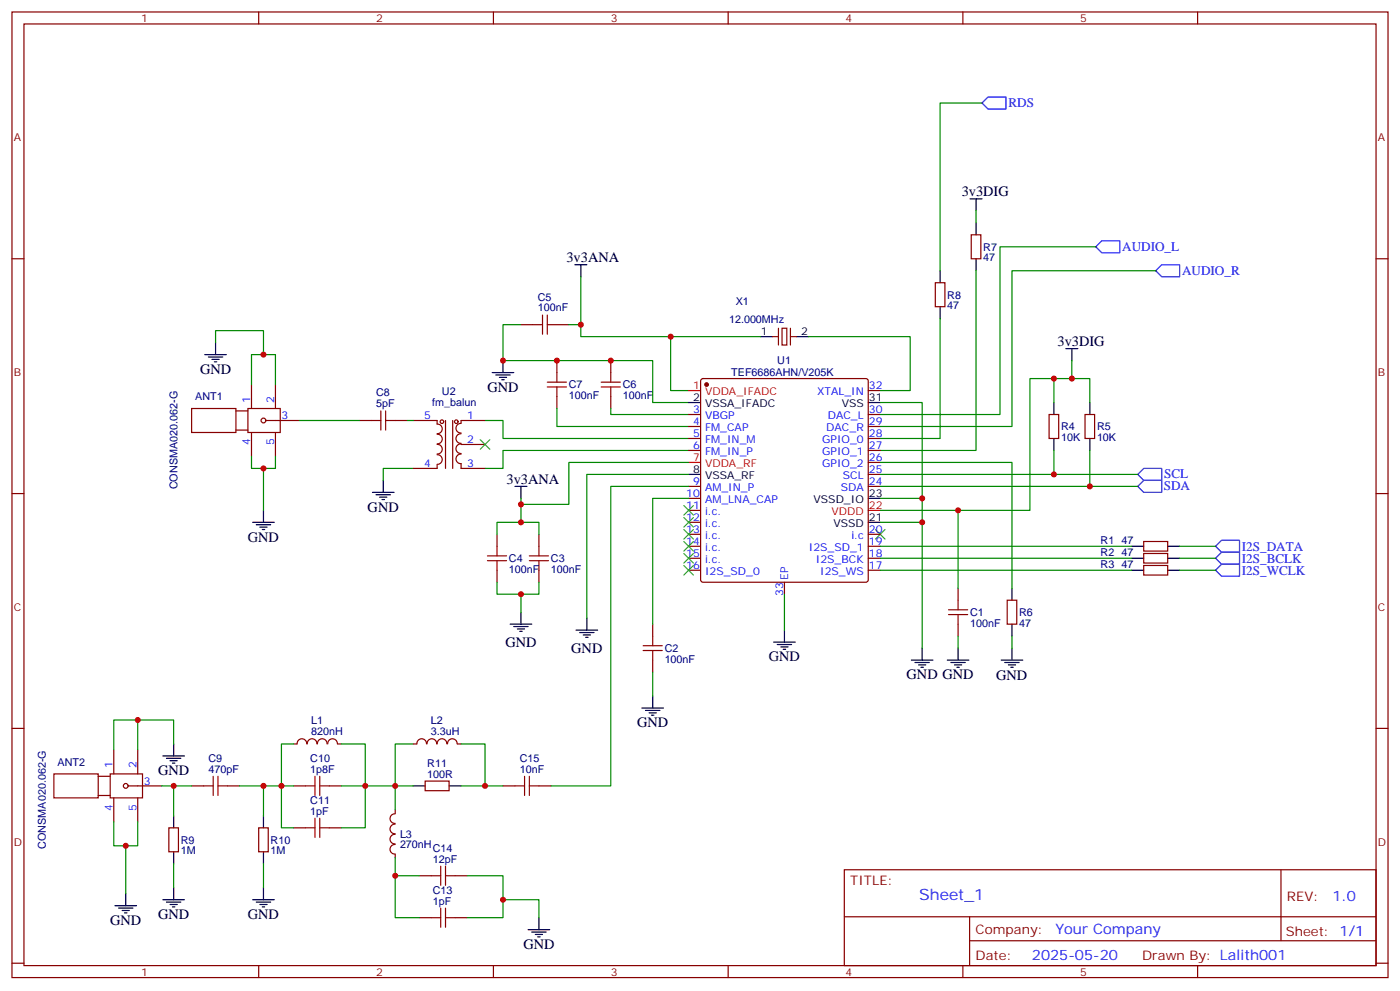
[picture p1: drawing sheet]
<svg xmlns="http://www.w3.org/2000/svg" width="412mm" height="292mm" viewBox="0 0 412 292" stroke-linecap="round" stroke-linejoin="round" font-family="sans-serif">
<g fill="none" stroke="#870000" stroke-width=".35">
<path d="M3.5 3.5h405.4v284.4h-405.4zM7.1 7.1h398.2v277.2h-398.2zM76.2 3.5v3.6M145.3 3.5v3.6M214.5 3.5v3.6M283.6 3.5v3.6M352.8 3.5v3.6M3.5 76.2h3.6M286.1 69.1h2.8v7.1h-2.8zM405.3 76.2h3.6M153.5 95.6h3.5M164 95.6h3.6"/>
<path d="M230.4 96.7h1.4v4.9h-1.4zM275.5 83.3h2.8v7h-2.8zM74.1 113.2v7.1M81.1 113.2v7.1M164 106.2v3.5M164 116.8v3.5M179.9 106.2v3.5M179.9 116.8v3.5M206.6 111.7l.5-.2h48l.5 .2 .2 .5v58.5l-.3 .5-.4 .2h-48l-.5-.2-.2-.5v-58.5zM255.8 115h3.5M56.4 120.3h13.1v7.1h-13.1zM69.5 126.6h3.5"/>
<path d="M69.5 121h3.5M73 120.3h9.5v7.1h-9.5zM74.1 127.4v7M78.3 123.8h9.9M81.1 127.4v7M105.8 123.8h3.6M116.4 123.8h3.5M121.7 123.8h7.1v1.1M128.8 124.9a1.41 1.41 0 0 1 1.5 1.4 1.41 1.41 0 0 1-1.5 1.4M128.8 133.9a1.41 1.41 0 0 1 1.5 1.4 1.41 1.41 0 0 1-1.5 1.4M128.8 136.9v1h-7.1M128.8 130.9a1.41 1.41 0 0 1 1.5 1.4 1.41 1.41 0 0 1-1.5 1.4"/>
<path d="M128.8 127.9a1.41 1.41 0 0 1 1.5 1.4 1.41 1.41 0 0 1-1.5 1.4M131.2 123.8v14.1M133.3 123.8v14.1M135.8 127.7a1.41 1.41 0 0 0-1.5 1.4 1.41 1.41 0 0 0 1.5 1.4M135.8 130.7a1.41 1.41 0 0 0-1.5 1.4 1.41 1.41 0 0 0 1.5 1.4M135.8 130.9h7.1M135.8 124.7a1.41 1.41 0 0 0-1.5 1.4 1.41 1.41 0 0 0 1.5 1.4M135.8 133.7a1.41 1.41 0 0 0-1.5 1.4 1.41 1.41 0 0 0 1.5 1.4v1.4h7.1M142.9 123.8h-7.1v.7M202.8 122.1h3.6M202.8 125.6h3.6M202.8 129.1h3.6"/>
<path d="M202.8 132.6h3.6M255.8 122.1h3.5M255.8 125.6h3.5M255.8 129.1h3.5M255.8 132.6h3.5M255.8 136.2h3.5M255.8 139.7h3.5M309 122.1h2.9v7h-2.9zM319.6 122.1h2.8v7h-2.8zM3.5 145.3h3.6M146.4 157.3v3.6M158.7 157.3v3.6"/>
<path d="M202.8 143.2h3.6M202.8 157.3h3.6M202.8 153.8h3.6M202.8 150.3h3.6M202.8 146.8h3.6M255.8 143.2h3.5M255.8 157.3h3.5M336.9 159.5h7.1v2.8h-7.1zM405.3 145.3h3.6M146.4 167.9v3.5M158.7 167.9v3.5M202.8 160.9h3.6"/>
<path d="M202.8 164.4h3.6M202.8 167.9h3.6M231.1 171.4v3.6M255.8 160.9h3.5M255.8 164.4h3.5M255.8 167.9h3.5M282.2 173.2v3.5M296.7 176.7h2.8v7.1h-2.8zM336.9 163h7.1v2.8h-7.1zM336.9 166.5h7.1v2.8h-7.1zM192.3 183.8v3.5M192.3 194.4v3.5"/>
<path d="M282.2 183.8v3.5M3.5 214.5h3.6M86.4 219.1h1.1M87.5 219.1a1.41 1.41 0 0 1 1.4-1.6 1.41 1.41 0 0 1 1.4 1.6M90.5 219a1.41 1.41 0 0 1 1.4-1.5 1.41 1.41 0 0 1 1.4 1.6M93.5 219a1.41 1.41 0 0 1 1.4-1.5 1.41 1.41 0 0 1 1.4 1.6M96.6 219.1a1.41 1.41 0 0 1 1.4-1.6 1.41 1.41 0 0 1 1.4 1.6M99.5 219.1h1M121.7 219.1h1.1M122.8 219.1a1.41 1.41 0 0 1 1.4-1.6 1.41 1.41 0 0 1 1.4 1.6M125.8 219a1.41 1.41 0 0 1 1.4-1.5 1.41 1.41 0 0 1 1.4 1.6M128.8 219a1.41 1.41 0 0 1 1.4-1.5 1.41 1.41 0 0 1 1.4 1.6"/>
<path d="M131.8 219.1a1.41 1.41 0 0 1 1.4-1.6 1.41 1.41 0 0 1 1.4 1.6M134.8 219.1h1M405.3 214.5h3.6M15.9 227.9h13v7.1h-13zM28.9 234.2h3.6M28.9 228.6h3.6M32.5 227.9h9.5v7.1h-9.5zM33.5 220.8v7.1M33.5 235v7M37.7 231.4h9.9M40.6 220.8v7.1M40.6 235v7"/>
<path d="M56.4 231.4h3.6M67 231.4h3.6M86.4 231.4h3.6M97 231.4h3.5M116.4 239.7a1.41 1.41 0 0 0-1.5 1.4 1.41 1.41 0 0 0 1.5 1.4M116.4 238.5v1M125.2 230h7.1v2.8h-7.1zM148.2 231.4h3.5M158.7 231.4h3.6M49.7 243.8h2.9v7h-2.9zM76.2 243.8h2.8v7h-2.8zM86.4 243.8h3.6"/>
<path d="M97 243.8h3.5M116.4 245.7a1.41 1.41 0 0 0-1.5 1.4 1.41 1.41 0 0 0 1.5 1.4M116.4 242.7a1.41 1.41 0 0 0-1.5 1.4 1.41 1.41 0 0 0 1.5 1.4M116.4 248.7a1.41 1.41 0 0 0-1.5 1.4 1.41 1.41 0 0 0 1.5 1.4M116.4 251.5v1.1M123.5 257.9h3.5M134.1 257.9h3.5M248.7 256.1h156.6v28.2h-156.6zM377.3 256.1v20.9M123.5 270.2h3.5M134.1 270.2h3.5M248.7 270h156.5"/>
<path d="M285.6 277h119.6M285.6 270v14.1M3.5 283.6h3.6M76.2 284.3v3.6M145.3 284.3v3.6M214.5 284.3v3.6M283.6 284.3v3.6M352.8 284.3v3.6M405.3 283.6h3.6"/>
<circle cx="77.6" cy="123.8" r=".71"/>
<circle cx="130.2" cy="124.2" r=".53"/>
<circle cx="134.4" cy="124.2" r=".53"/>
<circle cx="37" cy="231.4" r=".71"/>
</g>
<g fill="none" stroke="#3c3" stroke-width=".35">
<path d="M141.5 129.5l2.8 2.8M144.3 129.5l-2.8 2.8M201.4 148.9l2.9 2.8M201.4 152.4l2.9 2.8M201.4 155.9l2.9 2.8M201.4 159.5l2.9 2.8M204.3 148.9l-2.9 2.8M204.3 152.4l-2.9 2.8M204.3 155.9l-2.9 2.8M204.3 159.5l-2.9 2.8M257.9 155.9l2.8 2.8M260.7 155.9l-2.8 2.8"/>
<path d="M201.4 163l2.9 2.8M201.4 166.5l2.9 2.8M204.3 163l-2.9 2.8M204.3 166.5l-2.9 2.8"/>
</g>
<g fill="none" stroke="#000" stroke-width=".35">
<path d="M285.8 58.6h3.5M287.5 58.6v3.5M169.3 78h3.6M171.1 78v3.5M276.9 79.7v3.6M287.5 65.6v3.5M287.5 76.2v3.5M224 99.1h3.5M234.6 99.1h3.5M276.9 90.3v3.5M60.3 104.4h6.4M61.4 105.1h4.2"/>
<path d="M62.4 105.8h2.2M63.1 106.5h.8M63.5 100.9v3.5M145 109.7h6.3M146 110.4h4.3M147.1 111.1h2.1M147.8 111.8h.7M148.2 106.2v3.5M202.8 118.5h3.6M255.8 118.5h3.5M310.4 118.5v3.6M314 102.7h3.5"/>
<path d="M315.7 102.7v3.5M321 118.5v3.6M202.8 139.7h3.6M310.4 129.1v3.5M321 129.1v3.5M74.4 153.8h6.4M75.5 154.5h4.2M76.6 155.2h2.1M77.3 155.9h.7M77.6 150.3v3.5M109.7 145h6.4M110.8 145.7h4.2"/>
<path d="M111.8 146.4h2.1M112.5 147.1h.7M112.9 141.5v3.5M151.7 143.2h3.5M153.5 143.2v3.6M255.8 146.8h3.5M255.8 153.8h3.5M298.1 173.2v3.5M333.4 160.9h3.5M333.4 164.4h3.5M333.4 167.9h3.5M344 160.9h3.5"/>
<path d="M344 164.4h3.5M344 167.9h3.5M150.3 183.8h6.3M151.3 184.5h4.3M152.4 185.2h2.1M153.1 185.9h.7M153.5 180.3v3.5M169.7 185.6h6.3M170.7 186.3h4.3M171.8 187h2.1M172.5 187.7h.7M172.9 182v3.6"/>
<path d="M227.9 189.1h6.3M229 189.8h4.2M230 190.5h2.1M230.7 191.2h.7M231.1 185.6v3.5M268.5 194.4h6.3M269.5 195.1h4.3M270.6 195.8h2.1M271.3 196.5h.7M271.6 190.9v3.5M279 194.4h6.4M280.1 195.1h4.2"/>
<path d="M281.2 195.8h2.1M281.9 196.5h.7M282.2 190.9v3.5M294.9 194.4h6.4M296 195.1h4.2M297 195.8h2.2M297.7 196.5h.7M298.1 183.8v3.5M298.1 190.9v3.5M51.2 219.1v3.5M189.1 208.5h6.3M190.1 209.2h4.3"/>
<path d="M191.2 209.9h2.1M191.9 210.6h.7M192.3 205v3.5M48 222.6h6.3M49 223.3h4.3M50.1 224h2.1M50.8 224.7h.7M121.7 231.4h3.5M132.3 231.4h3.5M51.2 240.2v3.6M51.2 250.8v3.6M77.6 240.2v3.6"/>
<path d="M77.6 250.8v3.6M33.9 266.7h6.3M34.9 267.4h4.3M36 268.1h2.1M36.7 268.8h.7M37 263.2v3.5M48 264.9h6.3M49 265.6h4.3M50.1 266.3h2.1M50.8 267.1h.7M51.2 261.4v3.5M74.4 264.9h6.4"/>
<path d="M75.5 265.6h4.2M76.6 266.3h2.1M77.3 267.1h.7M77.6 261.4v3.5M155.6 273.8h6.3M156.6 274.5h4.3M157.7 275.2h2.1M158.4 275.9h.7M158.7 270.2v3.6"/>
</g>
<g fill="none" stroke="#a10000" stroke-width=".35">
<path d="M157 95.6h2.8M159.8 92.8v5.6M161.2 92.8v5.6M161.2 95.6h2.8M161.2 113.9h5.7M161.2 112.5h5.7M164 109.7v2.8M164 113.9v2.9M177.1 113.9h5.6M177.1 112.5h5.6M179.9 109.7v2.8M179.9 113.9v2.9"/>
<path d="M109.4 123.8h2.8M112.2 121v5.6M113.6 123.8h2.8M113.6 121v5.6M143.6 163.7h5.6M143.6 165.1h5.6M146.4 160.9v2.8M146.4 165.1v2.8M155.9 163.7h5.7M155.9 165.1h5.7M158.7 160.9v2.8M158.7 165.1v2.8"/>
<path d="M279.4 179.6h5.6M282.2 176.7v2.9M189.4 190.1h5.7M189.4 191.6h5.7M192.3 187.3v2.8M192.3 191.6v2.8M279.4 181h5.6M282.2 181v2.8M60 231.4h2.8M62.8 228.6v5.6M64.2 231.4h2.8M64.2 228.6v5.6"/>
<path d="M90 231.4h2.8M92.8 228.6v5.6M94.2 231.4h2.8M94.2 228.6v5.6M151.7 231.4h2.8M154.5 228.6v5.6M155.9 231.4h2.8M155.9 228.6v5.6M90 243.8h2.8M92.8 240.9v5.7M94.2 240.9v5.7M94.2 243.8h2.8"/>
<path d="M127 257.9h2.8M129.8 255.1v5.6M131.2 255.1v5.6M131.2 257.9h2.9M127 270.2h2.8M129.8 267.4v5.7M131.2 267.4v5.7M131.2 270.2h2.9"/>
</g>
<path d="M291 28.6h5.3v3.5h-5.3l-1.7-1.8zM322.8 72.7l1.8-1.8h5.2v3.5h-5.2zM340.4 79.7l1.8-1.7h5.3v3.5h-5.3zM335.1 139.7l1.8-1.8h5.3v3.6h-5.3zM335.1 143.2l1.8-1.7h5.3v3.5h-5.3zM358.1 160.9l1.7-1.8h5.3v3.5h-5.3zM358.1 164.4l1.7-1.8h5.3v3.6h-5.3zM358.1 167.9l1.7-1.7h5.3v3.5h-5.3z" fill="none" stroke="#00f" stroke-width=".35"/>
<g fill="none" stroke="#008700" stroke-width=".35">
<path d="M289.3 30.3h-12.4v49.4M287.5 79.7v52.9h-28.2M287.5 62.1v3.5M322.8 72.7h-28.2v49.4h-35.3M340.4 79.7h-42.3v45.9h-38.8M153.5 95.6h-5.3v10.6h44.1v12.3h10.5M167.6 95.6h3.5M171.1 81.5v17.6h26.5v15.9h5.2M197.6 99.1h26.4M238.1 99.1h30v15.9h-8.8M276.9 93.8v35.3h-17.6M63.5 100.9v-3.5h14.1v7"/>
<path d="M74.1 113.2v-8.8h7v8.8M259.3 118.5h12.3v28.3M310.4 118.5v-7h10.6v7M310.4 111.5h-7v38.8h-21.2M315.7 106.2v5.3M74.1 134.4v3.5h7v-3.5M77.6 137.9v12.4M88.2 123.8h17.6M119.9 123.8h1.8M121.7 137.9h-8.8v3.6M142.9 123.8h5.3v5.3h54.6M164 120.3v5.3h38.8"/>
<path d="M179.9 120.3v1.8h22.9M202.8 132.6h-54.6v5.3h-5.3M202.8 136.2h-35.2v12.3h-14.1M202.8 139.7h-29.9v42.3M259.3 136.2h38.8v37M259.3 139.7h75.8M310.4 132.6v7.1M321 132.6v10.6h14.1M146.4 157.3v-3.5h12.3v3.5M153.5 146.8v7M202.8 143.2h-22.9v88.2h-17.6M202.8 146.8h-10.5v37"/>
<path d="M259.3 146.8h12.3v44.1M259.3 150.3h22.9v22.9M259.3 153.8h12.3M259.3 143.2h61.7M146.4 171.4v3.6h12.3v-3.6M153.5 175v5.3M231.1 175v10.6M259.3 160.9h74.1M259.3 164.4h74.1M259.3 167.9h74.1M347.5 160.9h10.6M347.5 164.4h10.6"/>
<path d="M347.5 167.9h10.6M192.3 197.9v7.1M282.2 187.3v3.6M298.1 187.3v3.6M40.6 212h10.6v7.1M86.4 219.1h-3.5v24.7h3.5M100.5 219.1h7.1v12.3h14.1M121.7 219.1h-5.3v19.4M135.8 219.1h7.1v12.3M33.5 220.8v-8.8h7.1v8.8M47.6 231.4h8.8M51.2 231.4v8.8"/>
<path d="M70.6 231.4h7v8.8M77.6 231.4h8.8M100.5 231.4h7.1v12.4h-7.1M135.8 231.4h12.4M33.5 242v7.1h7.1v-7.1M37 249.1v14.1M51.2 254.4v7M77.6 254.4v7M116.4 252.6v17.6h7.1M116.4 257.9h7.1M137.6 257.9h10.6v12.3h-10.6M148.2 264.9h10.5v5.3"/>
</g>
<path d="M227.5 99.1h1.8M229.3 96.7v4.9M232.8 96.7v4.9M232.8 99.1h1.8" fill="none" stroke="#871200" stroke-width=".35"/>
<path d="M202.8 115h3.6M202.8 136.2h3.6M255.8 150.3h3.5" fill="none" stroke="#f00" stroke-width=".35"/>
<circle cx="208.1" cy="113.2" r=".53" fill="#870000" stroke="#870000" stroke-width=".35"/>
<g fill="#c00">
<circle cx="315.7" cy="111.5" r=".88"/>
<circle cx="51.2" cy="231.4" r=".88"/>
<circle cx="40.6" cy="212" r=".88"/>
<circle cx="37" cy="249.1" r=".88"/>
<circle cx="77.6" cy="231.4" r=".88"/>
<circle cx="82.9" cy="231.4" r=".88"/>
<circle cx="107.6" cy="231.4" r=".88"/>
<circle cx="116.4" cy="231.4" r=".88"/>
<circle cx="116.4" cy="257.9" r=".88"/>
<circle cx="142.9" cy="231.4" r=".88"/>
<circle cx="148.2" cy="264.9" r=".88"/>
<circle cx="179.9" cy="106.2" r=".88"/>
<circle cx="164" cy="106.2" r=".88"/>
<circle cx="148.2" cy="106.2" r=".88"/>
<circle cx="171.1" cy="95.6" r=".88"/>
<circle cx="153.5" cy="153.8" r=".88"/>
<circle cx="153.5" cy="175" r=".88"/>
<circle cx="153.5" cy="148.5" r=".88"/>
<circle cx="271.6" cy="153.8" r=".88"/>
<circle cx="321" cy="143.2" r=".88"/>
<circle cx="310.4" cy="139.7" r=".88"/>
<circle cx="310.4" cy="111.5" r=".88"/>
<circle cx="282.2" cy="150.3" r=".88"/>
<circle cx="271.6" cy="146.8" r=".88"/>
<circle cx="197.6" cy="99.1" r=".88"/>
<circle cx="77.6" cy="104.4" r=".88"/>
<circle cx="77.6" cy="137.9" r=".88"/>
</g>
<text font-size="4.6" fill="#00f" x="270.8" y="265.1">Sheet_1</text>
<g font-size="4.2">
<text x="283.3" y="57.9">3v3DIG</text>
<text x="166.9" y="77.3">3v3ANA</text>
<text x="311.5" y="102">3v3DIG</text>
<text x="58.9" y="110.1">GND</text>
<text x="143.6" y="115.4">GND</text>
<text x="149.2" y="142.5">3v3ANA</text>
<text x="108.3" y="150.6">GND</text>
<text x="73" y="159.5">GND</text>
<text x="148.9" y="190.5">GND</text>
<text x="168.3" y="192.3">GND</text>
<text x="226.5" y="194.7">GND</text>
<text x="267.1" y="200">GND GND</text>
<text x="293.4" y="200.3">GND</text>
<text x="187.7" y="214.1">GND</text>
<text x="46.6" y="228.2">GND</text>
<text x="32.5" y="272.3">GND</text>
<text x="46.6" y="270.6">GND</text>
<text x="73" y="270.6">GND</text>
<text x="154.2" y="279.4">GND</text>
</g>
<g font-size="4.2" fill="#00f">
<text x="392.5" y="265.4">1.0</text>
<text x="310.9" y="274.9">Your Company</text>
<text x="304" y="282.7">2025-05-20</text>
</g>
<g font-size="3.9" fill="#00f">
<text x="297" y="31.5">RDS</text>
<text x="330.6" y="73.9">AUDIO_L</text>
<text x="348.2" y="81">AUDIO_R</text>
<text x="342.9" y="140.9">SCL</text>
<text x="342.8" y="144.4">SDA</text>
<text x="365.8" y="165.8">I2S_BCLK</text>
<text x="365.8" y="162.2">I2S_DATA</text>
<text x="365.8" y="169.3">I2S_WCLK</text>
</g>
<g font-size="3.9" fill="#800">
<text x="250.5" y="260.7">TITLE:</text>
<text x="379.1" y="265.4">REV:</text>
<text x="287.4" y="274.9">Company:</text>
<text x="378.7" y="275.5">Sheet: 1/1</text>
<text x="287.4" y="282.6">Date:</text>
<text x="336.4" y="282.7">Drawn By: Lalith001</text>
</g>
<g font-size="3.2" fill="#800">
<text x="41.6" y="6.5">1</text>
<text x="110.8" y="6.5">2</text>
<text x="179.9" y="6.5">3</text>
<text x="249.1" y="6.5">4</text>
<text x="318.2" y="6.5">5</text>
<text x="4.1" y="41.6">A</text>
<text x="405.9" y="41.6">A</text>
<text x="4.1" y="110.8">B</text>
<text x="405.9" y="110.8">B</text>
<text x="4.1" y="179.9">C</text>
<text x="405.9" y="179.9">C</text>
<text x="4.1" y="249.1">D</text>
<text x="405.9" y="249.1">D</text>
<text x="41.6" y="287.3">1</text>
<text x="110.8" y="287.3">2</text>
<text x="179.9" y="287.3">3</text>
<text x="249.1" y="287.3">4</text>
<text x="318.2" y="287.3">5</text>
</g>
<g font-size="3.2" fill="#000080">
<text x="289.6" y="77">47</text>
<text x="289.6" y="73.8">R7</text>
<text x="158.4" y="88.5">C5</text>
<text x="216.7" y="89.7">X1</text>
<text x="279" y="87.9">R8</text>
<text x="158.4" y="91.7">100nF</text>
<text x="214.7" y="95">12.000MHz</text>
<text x="279" y="91.1">47</text>
<text x="229" y="107.2">U1</text>
<text x="215.4" y="110.9">TEF6686AHN/V205K</text>
<text x="57.5" y="117.9">ANT1</text>
<text x="110.8" y="119.9">5pF</text>
<text x="110.8" y="116.7">C8</text>
<text x="127.3" y="119.6">fm_balun</text>
<text x="130.2" y="116.2">U2</text>
<text x="167.6" y="117.6">100nF</text>
<text x="167.6" y="114.4">C7</text>
<text x="183.4" y="117.6">100nF</text>
<text x="183.4" y="114.4">C6</text>
<text x="312.6" y="129.9">10K</text>
<text x="312.6" y="126.7">R4</text>
<text x="323.1" y="129.9">10K</text>
<text x="323.1" y="126.7">R5</text>
<text x="52.3" y="144.1" transform="rotate(-90 52.3 144.1)">CONSMA020.062-G</text>
<text x="324.2" y="160.2">R1</text>
<text x="330.3" y="160.2">47</text>
<text x="149.9" y="165.6">C4</text>
<text x="162.3" y="165.6">C3</text>
<text x="324.2" y="163.7">R2</text>
<text x="324.2" y="167.3">R3</text>
<text x="330.3" y="163.7">47</text>
<text x="330.3" y="167.3">47</text>
<text x="149.9" y="168.7">100nF</text>
<text x="162.3" y="168.7">100nF</text>
<text x="285.8" y="184.6">100nF</text>
<text x="285.8" y="181.4">C1</text>
<text x="300.2" y="184.5">47</text>
<text x="300.2" y="181.3">R6</text>
<text x="195.8" y="195.2">100nF</text>
<text x="195.8" y="192">C2</text>
<text x="91.7" y="213.3">L1</text>
<text x="126.9" y="213.3">L2</text>
<text x="91.7" y="216.5">820nH</text>
<text x="126.9" y="216.5">3.3uH</text>
<text x="17" y="225.5">ANT2</text>
<text x="61.4" y="227.5">470pF</text>
<text x="61.4" y="224.4">C9</text>
<text x="91.4" y="227.5">1p8F</text>
<text x="91.4" y="224.4">C10</text>
<text x="125.9" y="225.8">R11</text>
<text x="153.1" y="227.5">10nF</text>
<text x="153.1" y="224.4">C15</text>
<text x="125.9" y="229">100R</text>
<text x="91.4" y="239.9">1pF</text>
<text x="91.4" y="236.7">C11</text>
<text x="13.5" y="249.9" transform="rotate(-90 13.5 249.9)">CONSMA020.062-G</text>
<text x="53.3" y="251.6">1M</text>
<text x="53.3" y="248.4">R9</text>
<text x="79.7" y="251.6">1M</text>
<text x="79.7" y="248.4">R10</text>
<text x="117.8" y="249.9">270nH</text>
<text x="117.8" y="246.7">L3</text>
<text x="127.5" y="250.9">C14</text>
<text x="127.5" y="254">12pF</text>
<text x="127.5" y="263.2">C13</text>
<text x="127.5" y="266.3">1pF</text>
</g>
<g font-size="3.2">
<text x="224.1" y="98.8">1</text>
<text x="236" y="98.8">2</text>
<text x="204.2" y="118.2">2</text>
<text x="207.7" y="119.9">VSSA_IFADC</text>
<text x="248" y="119.9">VSS</text>
<text x="255.9" y="118.2">31</text>
<text x="204.2" y="139.3">8</text>
<text x="207.7" y="141.1">VSSA_RF</text>
<text x="239.7" y="148.2">VSSD_IO</text>
<text x="255.9" y="146.4">23</text>
<text x="245.5" y="155.2">VSSD</text>
<text x="255.9" y="153.5">21</text>
</g>
<g font-size="3.2" fill="#00f">
<text x="73.7" y="118.5" transform="rotate(-90 73.7 118.5)">1</text>
<text x="80.8" y="118.5" transform="rotate(-90 80.8 118.5)">2</text>
<text x="240.7" y="116.4">XTAL_IN</text>
<text x="255.9" y="114.7">32</text>
<text x="82.9" y="123.5">3</text>
<text x="125" y="123.5">5</text>
<text x="137.6" y="123.5">1</text>
<text x="204.2" y="125.2">4</text>
<text x="204.2" y="121.7">3</text>
<text x="207.7" y="123.5">VBGP</text>
<text x="243.8" y="123.5">DAC_L</text>
<text x="255.9" y="121.7">30</text>
<text x="255.9" y="125.2">29</text>
<text x="73.7" y="131.1" transform="rotate(-90 73.7 131.1)">4</text>
<text x="80.8" y="131.1" transform="rotate(-90 80.8 131.1)">5</text>
<text x="137.6" y="130.5">2</text>
<text x="204.2" y="128.8">5</text>
<text x="207.7" y="130.5">FM_IN_M</text>
<text x="207.7" y="127">FM_CAP</text>
<text x="242.2" y="130.5">GPIO_0</text>
<text x="243.4" y="127">DAC_R</text>
<text x="255.9" y="128.8">28</text>
<text x="125" y="137.6">4</text>
<text x="137.6" y="137.6">3</text>
<text x="204.2" y="132.3">6</text>
<text x="207.7" y="134.1">FM_IN_P</text>
<text x="242.2" y="134.1">GPIO_1</text>
<text x="242.2" y="137.6">GPIO_2</text>
<text x="255.9" y="132.3">27</text>
<text x="255.9" y="135.8">26</text>
<text x="204.2" y="142.9">9</text>
<text x="248.3" y="141.1">SCL</text>
<text x="255.9" y="139.3">25</text>
<text x="255.9" y="142.9">24</text>
<text x="202.2" y="149.9">11</text>
<text x="202.2" y="146.4">10</text>
<text x="207.7" y="148.2">AM_LNA_CAP</text>
<text x="207.7" y="144.6">AM_IN_P</text>
<text x="247.7" y="144.6">SDA</text>
<text x="202.2" y="153.5">12</text>
<text x="207.7" y="155.2">i.c.</text>
<text x="207.7" y="151.7">i.c.</text>
<text x="202.2" y="160.5">14</text>
<text x="202.2" y="157">13</text>
<text x="207.7" y="158.7">i.c.</text>
<text x="250.8" y="158.7">i.c</text>
<text x="255.9" y="157">20</text>
<text x="255.9" y="160.5">19</text>
<text x="202.2" y="167.6">16</text>
<text x="202.2" y="164">15</text>
<text x="207.7" y="165.8">i.c.</text>
<text x="207.7" y="162.3">i.c.</text>
<text x="238.3" y="162.3">I2S_SD_1</text>
<text x="240.3" y="165.8">I2S_BCK</text>
<text x="255.9" y="164">18</text>
<text x="255.9" y="167.6">17</text>
<text x="207.7" y="169.3">I2S_SD_0</text>
<text x="232.1" y="170.7" transform="rotate(-90 232.1 170.7)">EP</text>
<text x="241.6" y="169.3">I2S_WS</text>
<text x="230.7" y="175.5" transform="rotate(-90 230.7 175.5)">33</text>
<text x="33.2" y="226.1" transform="rotate(-90 33.2 226.1)">1</text>
<text x="40.2" y="226.1" transform="rotate(-90 40.2 226.1)">2</text>
<text x="42.3" y="231.1">3</text>
<text x="33.2" y="238.7" transform="rotate(-90 33.2 238.7)">4</text>
<text x="40.2" y="238.7" transform="rotate(-90 40.2 238.7)">5</text>
</g>
<g font-size="3.2" fill="#f00">
<text x="204.2" y="114.7">1</text>
<text x="207.7" y="116.4">VDDA_IFADC</text>
<text x="204.2" y="135.8">7</text>
<text x="207.7" y="137.6">VDDA_RF</text>
<text x="255.9" y="149.9">22</text>
<text x="245" y="151.7">VDDD</text>
</g>
</svg>
